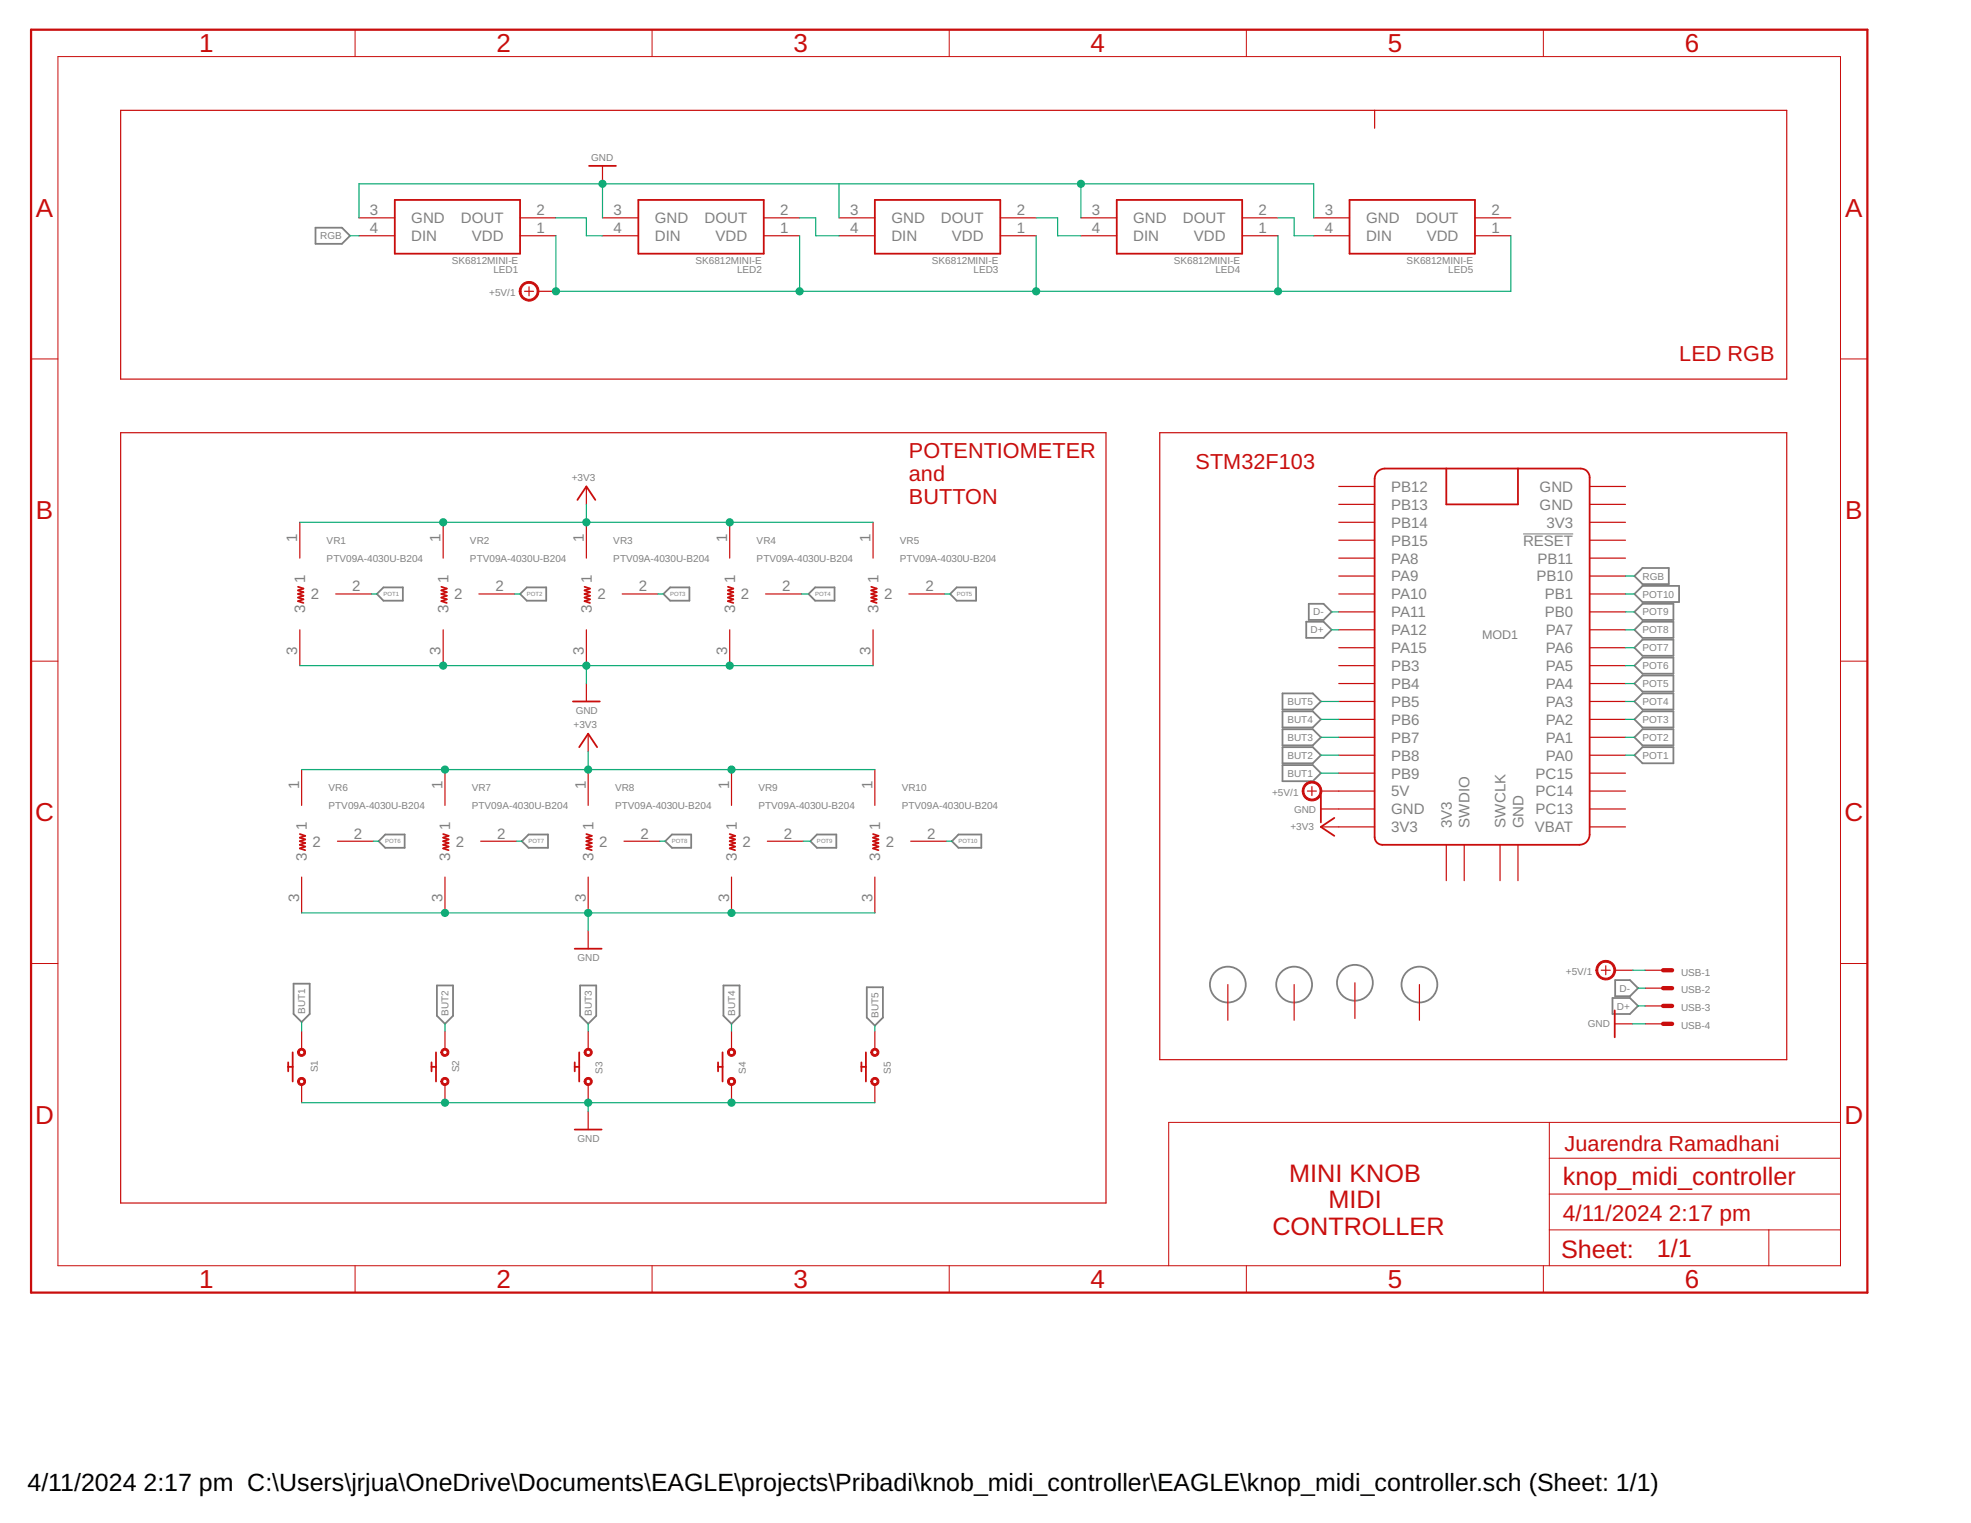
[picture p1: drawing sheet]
<svg xmlns="http://www.w3.org/2000/svg" width="279mm" height="216mm" viewBox="0 0 279 216" stroke-linecap="round" stroke-linejoin="round" font-family="sans-serif">
<g fill="none" stroke="#808080" stroke-width=".25">
<path d="M44.7 32.3h3.8l1.1 1.1-1.1 1.2h-3.8zM53.4 84.2l1-.9h2.7v1.9h-2.7zM73.7 84.2l1-.9h2.7v1.9h-2.7zM94 84.2l1-.9h2.7v1.9h-2.7zM115.5 83.3h2.8v1.9h-2.8l-.9-1zM135.6 83.3h2.8v1.9h-2.8l-.9-1zM181.8 98.3h4.3l1.1 1.1-1.1 1.2h-4.3zM185.2 88.1h2.4l1.2 1.2-1.2 1.1h-2.4zM185.5 85.6h2.1l1.2 1.1-1.2 1.2h-2.1zM231.7 99.4l1.1-1.1h4.4v2.3h-4.4zM232.8 85.6h4.4v2.3h-4.4l-1.1-1.2zM232.8 88.1h4.4v2.3h-4.4l-1.1-1.1z"/>
<path d="M232.8 90.7h4.4v2.3h-4.4l-1.1-1.2zM232.8 93.2h4.4v2.3h-4.4l-1.1-1.1zM232.8 95.8h4.4v2.2h-4.4l-1.1-1.1zM232.8 80.5h3.8v2.3h-3.8l-1.1-1.1zM232.8 83.1h5.2v2.2h-5.2l-1.1-1.1zM54.6 118.3h2.8v1.9h-2.8l-.9-.9zM74.9 118.3h2.8v1.9h-2.8l-.9-.9zM95.2 118.3h2.8v1.9h-2.8l-.9-.9zM115.8 118.3h2.8v1.9h-2.8l-.9-.9zM135.9 118.3h3.2v1.9h-3.2l-1-.9zM181.8 105.9h4.3l1.1 1.2-1.1 1.1h-4.3zM181.8 103.4h4.3l1.1 1.1-1.1 1.2h-4.3z"/>
<path d="M181.8 100.8h4.3l1.1 1.2-1.1 1.1h-4.3zM181.8 108.5h4.3l1.1 1.1-1.1 1.1h-4.3zM231.7 107.1l1.1-1.2h4.4v2.3h-4.4zM231.7 102l1.1-1.2h4.4v2.3h-4.4zM231.7 104.5l1.1-1.1h4.4v2.3h-4.4zM41.6 139.4h2.3v4.3l-1.1 1.2-1.2-1.2zM61.9 139.7h2.3v4.3l-1.1 1.1-1.2-1.1zM82.2 139.7h2.3v4.3l-1.1 1.1-1.2-1.1zM102.6 139.7h2.2v4.3l-1.1 1.1-1.1-1.1zM122.9 140h2.3v4.3l-1.2 1.1-1.1-1.1zM229 138.9h2.1l1.1 1.2-1.1 1.1h-2.1zM228.6 141.5h2.5l1.1 1.1-1.1 1.1h-2.5z"/>
<circle cx="174.1" cy="139.6" r="2.54"/>
<circle cx="183.5" cy="139.6" r="2.54"/>
<circle cx="192.1" cy="139.3" r="2.54"/>
<circle cx="201.2" cy="139.6" r="2.54"/>
</g>
<path d="M215.9 75.7h7.1" fill="none" stroke="#808080" stroke-width=".15"/>
<g fill="none" stroke="#c90d0c" stroke-width=".17">
<path d="M17.1 15.6h236.2v38.1h-236.2zM194.9 15.6v2.6M50.9 33.4h5.1M50.9 30.9h5.1M73.7 33.4h5.1M73.7 30.9h5.1M85.4 33.4h5.1M85.4 30.9h5.1M85.4 23.5v2.6M108.3 33.4h5M108.3 30.9h5M118.9 33.4h5.1"/>
<path d="M118.9 30.9h5.1M141.8 33.4h5.1M141.8 30.9h5.1M153.2 33.4h5.1M153.2 30.9h5.1M176.1 33.4h5.1M176.1 30.9h5.1M186.2 33.4h5.1M186.2 30.9h5.1M209.1 33.4h5.1M209.1 30.9h5.1M74.4 41.3h1.2"/>
<path d="M75 40.7v1.2M76.3 41.3h2.5M17.1 61.3h139.7v109.2h-139.7zM42.5 74v5.1M62.8 74v5.1M83.1 69v2.5M83.1 74v5.1M103.4 74v5.1M123.8 74v5.1M164.4 61.3h88.9v88.9h-88.9zM189.8 69h5.1M189.8 71.5h5.1"/>
<path d="M189.8 74h5.1M189.8 76.6h5.1M189.8 79.1h5.1M225.3 69h5.1M225.3 71.5h5.1M225.3 74h5.1M225.3 76.6h5.1M225.3 79.1h5.1M42.5 89.3v5.1M47.6 84.2h5.1M62.8 89.3v5.1M67.9 84.2h5.1"/>
<path d="M83.1 89.3v5.1M83.1 96.9v2.5M88.2 84.2h5.1M103.4 89.3v5.1M108.5 84.2h5.1M123.8 89.3v5.1M128.8 84.2h5.1M189.8 84.2h5.1M189.8 81.7h5.1M189.8 86.7h5.1M189.8 89.3h5.1M189.8 91.8h5.1"/>
<path d="M189.8 94.4h5.1M189.8 96.9h5.1M189.8 99.4h5.1M225.3 84.2h5.1M225.3 81.7h5.1M225.3 86.7h5.1M225.3 89.3h5.1M225.3 91.8h5.1M225.3 94.4h5.1M225.3 96.9h5.1M225.3 99.4h5.1M42.8 109.1v5.1"/>
<path d="M47.8 119.3h5.1M63.1 109.1v5.1M68.1 119.3h5.1M83.4 104v2.6M83.4 109.1v5.1M88.5 119.3h5M103.7 109.1v5.1M108.8 119.3h5.1M124 109.1v5.1M129.1 119.3h5.1M185.3 112.1h1.3M186 111.5v1.3"/>
<path d="M187.2 112.1h7.7M187.2 114.7h7.7M187.2 117.2h7.7M189.8 102h5.1M189.8 104.5h5.1M189.8 107.1h5.1M189.8 109.6h5.1M205 119.8v5M207.6 119.8v5M212.6 119.8v5M215.2 119.8v5M225.3 102h5.1"/>
<path d="M225.3 104.5h5.1M225.3 107.1h5.1M225.3 109.6h5.1M225.3 112.1h5.1M225.3 114.7h5.1M225.3 117.2h5.1M42.8 124.3v5.1M63.1 124.3v5.1M83.4 124.3v5.1M83.4 132v2.5M103.7 124.3v5.1M124 124.3v5.1"/>
<path d="M174.1 139.6v5M183.5 139.6v5M192.1 139.3v5.1M201.2 139.6v5M227 137.5h1.3M227.6 136.9v1.3M228.9 137.5h2.5M233.2 137.5h2.6M42.8 146.2v2.5M42.8 153.8v2.5M63.1 146.2v2.5M63.1 153.8v2.5"/>
<path d="M83.4 146.2v2.5M83.4 153.8v2.5M83.4 157.6v2.5M103.7 146.2v2.5M103.7 153.8v2.5M124 146.2v2.5M124 153.8v2.5M228.9 145.1h2.5M233.2 140.1h2.6M233.2 142.6h2.6M233.2 145.1h2.6"/>
</g>
<g fill="none" stroke="#c90d0c" stroke-width=".14">
<path d="M8.2 8h252.7v171.4h-252.7zM50.3 4.2v3.8M92.4 4.2v3.8M134.6 4.2v3.8M176.7 4.2v3.8M218.8 4.2v3.8M4.4 50.9h3.8M260.9 50.9h3.8M4.4 93.7h3.8M260.9 93.7h3.8M4.4 136.6h3.8M260.9 136.6h3.8"/>
<path d="M219.6 159.1v20.3M260.9 159.1h-95.2v20.3M50.3 179.4v3.8M92.4 179.4v3.8M134.6 179.4v3.8M176.7 179.4v3.8M218.8 179.4v3.8M219.6 174.3h41.3M219.6 169.3h41.3M219.6 164.2h41.3M250.7 174.3v5.1"/>
</g>
<path d="M4.4 4.2h260.3v179h-260.3z" fill="none" stroke="#c90d0c" stroke-width=".32"/>
<g fill="none" stroke="#c90d0c" stroke-width=".25">
<path d="M56 28.3h17.7v7.7h-17.7zM83.5 23.5h3.8M90.5 28.3h17.8v7.7h-17.8zM124 28.3h17.8v7.7h-17.8zM158.3 28.3h17.8v7.7h-17.8zM191.3 28.3h17.8v7.7h-17.8zM81.9 70.9l1.2-1.9 1.3 1.9M195.2 67a1.49 1.49 0 0 1 1.1-.6h27.8a1.25 1.25 0 0 1 1.2 1.3v50.6a1.46 1.46 0 0 1-1.4 1.5h-28a1.08 1.08 0 0 1-1-1.1v-50.8zM205 66.4v5.1h10.2v-5.1M42.2 83.2l.8 .2-.8 .3 .8 .2-.8 .3 .8 .3-.8 .2 .8 .3-.8 .2 .8 .3M62.6 83.2l.7 .2-.7 .3 .7 .2-.7 .3 .7 .3-.7 .2 .7 .3-.7 .2 .7 .3M81.2 99.4h3.8"/>
<path d="M82.9 83.2l.7 .2-.7 .3 .7 .2-.7 .3 .7 .3-.7 .2 .7 .3-.7 .2 .7 .3M103.2 83.2l.7 .2-.7 .3 .7 .2-.7 .3 .7 .3-.7 .2 .7 .3-.7 .2 .7 .3M123.5 83.2l.8 .2-.8 .3 .8 .2-.8 .3 .8 .3-.8 .2 .8 .3-.8 .2 .8 .3M42.5 118.2l.8 .3-.8 .2 .8 .3-.8 .3 .8 .2-.8 .3 .8 .2-.8 .3 .8 .2M62.8 118.2l.8 .3-.8 .2 .8 .3-.8 .3 .8 .2-.8 .3 .8 .2-.8 .3 .8 .2M82.1 105.9l1.3-1.9 1.2 1.9M83.1 118.2l.8 .3-.8 .2 .8 .3-.8 .3 .8 .2-.8 .3 .8 .2-.8 .3 .8 .2M103.4 118.2l.8 .3-.8 .2 .8 .3-.8 .3 .8 .2-.8 .3 .8 .2-.8 .3 .8 .2M123.8 118.2l.7 .3-.7 .2 .7 .3-.7 .3 .7 .2-.7 .3 .7 .2-.7 .3 .7 .2M187.2 112.8v3.8M189.1 116l-1.9 1.2 1.9 1.3M81.5 134.5h3.8"/>
<path d="M40.9 151.2h.6M40.9 150.6v1.3M41.5 149.2v4.1M61.2 151.2h.6M61.2 150.6v1.3M61.8 149.2v4.1M81.5 151.2h.6M81.5 150.6v1.3M82.1 149.2v4.1M101.8 151.2h.6M101.8 150.6v1.3M102.4 149.2v4.1"/>
<path d="M122.1 151.2h.6M122.1 150.6v1.3M122.7 149.2v4.1M228.9 143.2v3.8M81.5 160.1h3.8"/>
</g>
<g fill="#c90d0c" stroke="#c90d0c" stroke-width=".14">
<path d="M42.4 152.9a.58 .58 0 0 1 .9 .1 .58 .58 0 0 1-.4 .9 .58 .58 0 0 1-.7-.6h.2a.33 .33 0 0 1 .4-.3 .33 .33 0 0 1 .2 .5 .33 .33 0 0 1-.5-.1l-.1-.1h-.2z" fill-rule="evenodd"/>
<path d="M42.4 148.8a.58 .58 0 0 1 .9 .1 .58 .58 0 0 1-.4 .8 .58 .58 0 0 1-.7-.5h.2a.33 .33 0 0 1 .4-.4 .33 .33 0 0 1 .2 .5 .33 .33 0 0 1-.5 0l-.1-.1h-.2z" fill-rule="evenodd"/>
<path d="M62.7 152.9a.58 .58 0 0 1 .9 .1 .58 .58 0 0 1-.4 .9 .58 .58 0 0 1-.7-.6h.2a.32 .32 0 0 1 .4-.3 .32 .32 0 0 1 .2 .5 .32 .32 0 0 1-.5-.1l-.1-.1h-.2z" fill-rule="evenodd"/>
<path d="M62.7 148.8a.58 .58 0 0 1 .9 .1 .58 .58 0 0 1-.4 .8 .58 .58 0 0 1-.7-.5h.2a.32 .32 0 0 1 .4-.4 .32 .32 0 0 1 .2 .5 .32 .32 0 0 1-.5 0l-.1-.1h-.2z" fill-rule="evenodd"/>
<path d="M83 152.9a.58 .58 0 0 1 .9 .1 .58 .58 0 0 1-.4 .9 .58 .58 0 0 1-.7-.6h.3a.32 .32 0 0 1 .4-.3 .32 .32 0 0 1 .1 .6 .32 .32 0 0 1-.5-.2v-.1h-.3z" fill-rule="evenodd"/>
<path d="M83 148.8a.58 .58 0 0 1 .9 .1 .58 .58 0 0 1-.4 .8 .58 .58 0 0 1-.7-.5h.3a.32 .32 0 0 1 .4-.3 .32 .32 0 0 1 .1 .5 .32 .32 0 0 1-.5-.1v-.1h-.3z" fill-rule="evenodd"/>
<path d="M103.3 152.9a.58 .58 0 0 1 .9 .1 .58 .58 0 0 1-.4 .9 .58 .58 0 0 1-.7-.6h.3a.32 .32 0 0 1 .4-.3 .32 .32 0 0 1 .1 .6 .32 .32 0 0 1-.5-.2v-.1h-.3z" fill-rule="evenodd"/>
<path d="M103.3 148.8a.58 .58 0 0 1 .9 .1 .58 .58 0 0 1-.4 .8 .58 .58 0 0 1-.7-.5h.3a.32 .32 0 0 1 .4-.3 .32 .32 0 0 1 .1 .5 .32 .32 0 0 1-.5-.1v-.1h-.3z" fill-rule="evenodd"/>
<path d="M123.6 152.9a.58 .58 0 0 1 .9 .1 .58 .58 0 0 1-.3 .9 .58 .58 0 0 1-.8-.6h.3a.32 .32 0 0 1 .5-.3 .32 .32 0 0 1 0 .6 .32 .32 0 0 1-.5-.2v-.1h-.3z" fill-rule="evenodd"/>
<path d="M123.6 148.8a.58 .58 0 0 1 .9 .1 .58 .58 0 0 1-.3 .8 .58 .58 0 0 1-.8-.5h.3a.32 .32 0 0 1 .5-.3 .32 .32 0 0 1 0 .5 .32 .32 0 0 1-.5-.1v-.1h-.3z" fill-rule="evenodd"/>
<path d="M185 111.2a1.4 1.4 0 0 1 2.2 .2 1.4 1.4 0 0 1-.8 2.1 1.4 1.4 0 0 1-1.8-1.4h.2a1.15 1.15 0 0 1 1.6-1 1.15 1.15 0 0 1 .3 1.9 1.15 1.15 0 0 1-1.8-.6l-.1-.3h-.2v-.3z" fill-rule="evenodd"/>
<path d="M226.6 136.6a1.4 1.4 0 0 1 2.2 .2 1.4 1.4 0 0 1-.8 2.1 1.4 1.4 0 0 1-1.8-1.4h.3a1.15 1.15 0 0 1 1.6-1 1.15 1.15 0 0 1 .3 1.9 1.15 1.15 0 0 1-1.9-.6v-.3h-.3l.1-.3z" fill-rule="evenodd"/>
<path d="M74 40.3a1.4 1.4 0 0 1 2.2 .3 1.4 1.4 0 0 1-.8 2.1 1.4 1.4 0 0 1-1.8-1.4h.3a1.15 1.15 0 0 1 1.6-1.1 1.15 1.15 0 0 1 .2 1.9 1.15 1.15 0 0 1-1.8-.5v-.3h-.3v-.4z" fill-rule="evenodd"/>
</g>
<path d="M235.8 137.5h1.2M235.8 140.1h1.2M235.8 142.6h1.2M235.8 145.1h1.2" fill="none" stroke="#c90d0c" stroke-width=".61"/>
<g fill="none" stroke="#0dab76" stroke-width=".17">
<path d="M49.6 33.4h1.3M50.9 30.9v-4.8h135.3v4.8M78.8 30.9h4.3v2.5h2.3M78.8 33.4v7.9h135.4v-7.9M85.4 26.1v4.8M113.3 30.9h2.3v2.5h3.3M113.3 33.4v7.9M118.9 26.1v4.8M146.9 30.9h3v2.5h3.3M146.9 33.4v7.9M153.2 26.1v4.8M181.2 30.9h2.3v2.5h2.7"/>
<path d="M181.2 33.4v7.9M42.5 74h81.3M83.1 71.5v2.5M42.5 94.4h81.3M52.7 84.2h.7M73 84.2h.7M83.1 94.4v2.5M93.3 84.2h.7M113.6 84.2h1M133.9 84.2h.8M187.2 99.4h2.6M188.8 89.3h1"/>
<path d="M188.8 86.7h1M230.4 94.4h1.3M230.4 84.2h1.3M230.4 99.4h1.3M230.4 96.9h1.3M230.4 81.7h1.3M230.4 91.8h1.3M230.4 89.3h1.3M230.4 86.7h1.3M42.8 109.1h81.2M52.9 119.3h.8M73.2 119.3h.8"/>
<path d="M83.4 106.6v2.5M93.5 119.3h.8M113.9 119.3h1M134.2 119.3h.7M187.2 107.1h2.6M187.2 104.5h2.6M187.2 102h2.6M187.2 109.6h2.6M230.4 107.1h1.3M230.4 104.5h1.3M230.4 102h1.3M42.8 129.4h81.2"/>
<path d="M83.4 129.4v2.6M231.4 137.5h1.8M42.8 156.3h81.2M42.8 144.9v1.3M63.1 145.1v1.1M83.4 145.1v1.1M83.4 156.3v1.3M103.7 145.1v1.1M124 145.4v.8M231.4 145.1h1.8M232.2 140.1h1M232.2 142.6h1"/>
</g>
<g fill="#0dab76" stroke="#0dab76" stroke-width=".14">
<circle cx="62.8" cy="94.4" r=".51"/>
<circle cx="83.1" cy="94.4" r=".51"/>
<circle cx="103.4" cy="94.4" r=".51"/>
<circle cx="63.1" cy="129.4" r=".51"/>
<circle cx="83.4" cy="129.4" r=".51"/>
<circle cx="103.7" cy="129.4" r=".51"/>
<circle cx="63.1" cy="156.3" r=".51"/>
<circle cx="83.4" cy="156.3" r=".51"/>
<circle cx="103.7" cy="156.3" r=".51"/>
<circle cx="85.4" cy="26.1" r=".51"/>
<circle cx="153.2" cy="26.1" r=".51"/>
<circle cx="103.4" cy="74" r=".51"/>
<circle cx="83.1" cy="74" r=".51"/>
<circle cx="62.8" cy="74" r=".51"/>
<circle cx="103.7" cy="109.1" r=".51"/>
<circle cx="83.4" cy="109.1" r=".51"/>
<circle cx="63.1" cy="109.1" r=".51"/>
<circle cx="113.3" cy="41.3" r=".51"/>
<circle cx="146.9" cy="41.3" r=".51"/>
<circle cx="181.2" cy="41.3" r=".51"/>
<circle cx="78.8" cy="41.3" r=".51"/>
</g>
<g font-size="3.7" fill="#c90d0c">
<text x="28.3" y="7.4">1</text>
<text x="70.4" y="7.4">2</text>
<text x="112.5" y="7.4">3</text>
<text x="154.6" y="7.4">4</text>
<text x="196.7" y="7.4">5</text>
<text x="238.8" y="7.4">6</text>
<text x="5.1" y="30.7">A</text>
<text x="261.6" y="30.7">A</text>
<text x="5.1" y="73.6">B</text>
<text x="261.6" y="73.6">B</text>
<text x="5" y="116.4">C</text>
<text x="261.5" y="116.4">C</text>
<text x="5" y="159.3">D</text>
<text x="261.5" y="159.3">D</text>
<text x="28.3" y="182.6">1</text>
<text x="70.4" y="182.6">2</text>
<text x="112.5" y="182.6">3</text>
<text x="154.6" y="182.6">4</text>
<text x="196.7" y="182.6">5</text>
<text x="238.8" y="182.6">6</text>
</g>
<g font-size="3.6" fill="#c90d0c">
<text x="182.7" y="167.5">MINI KNOB</text>
<text x="188.3" y="171.3">MIDI</text>
<text x="221.5" y="168">knop_midi_controller</text>
<text x="180.4" y="175.1">CONTROLLER</text>
<text x="221.3" y="178.3">Sheet:</text>
<text x="234.9" y="178.2">1/1</text>
</g>
<g font-size="3.5">
<text x="3.9" y="211.4">4/11/2024</text>
<text x="20.3" y="211.4">2:17 pm C:\Users\jrjua\OneDrive\Documents\EAGLE\projects\Pribadi\knob_midi_controller\EAGLE\knop_midi_controller.sch (Sheet: 1/1)</text>
</g>
<g font-size="3.2" fill="#c90d0c">
<text x="221.5" y="173.1">4/11/2024</text>
<text x="236.6" y="173.1">2:17 pm</text>
</g>
<g font-size="3.1" fill="#c90d0c">
<text x="238" y="51.2">LED RGB</text>
<text x="128.8" y="64.9">POTENTIOMETER</text>
<text x="128.8" y="68.2">and</text>
<text x="128.8" y="71.5">BUTTON</text>
<text x="169.5" y="66.4">STM32F103</text>
<text x="221.8" y="163.2">Juarendra Ramadhani</text>
</g>
<g font-size="2.1" fill="#808080">
<text x="52.4" y="30.5">3</text>
<text x="52.4" y="33.1">4</text>
<text x="58.3" y="31.6">GND</text>
<text x="58.3" y="34.2">DIN</text>
<text x="65.3" y="31.6">DOUT</text>
<text x="66.9" y="34.2">VDD</text>
<text x="76.1" y="33.1">1</text>
<text x="76.1" y="30.5">2</text>
<text x="87" y="30.5">3</text>
<text x="87" y="33.1">4</text>
<text x="92.8" y="31.6">GND</text>
<text x="92.8" y="34.2">DIN</text>
<text x="99.9" y="31.6">DOUT</text>
<text x="101.4" y="34.2">VDD</text>
<text x="110.6" y="33.1">1</text>
<text x="110.6" y="30.5">2</text>
<text x="120.5" y="30.5">3</text>
<text x="120.5" y="33.1">4</text>
<text x="126.4" y="31.6">GND</text>
<text x="126.4" y="34.2">DIN</text>
<text x="133.4" y="31.6">DOUT</text>
<text x="134.9" y="34.2">VDD</text>
<text x="144.1" y="33.1">1</text>
<text x="144.1" y="30.5">2</text>
<text x="154.8" y="30.5">3</text>
<text x="154.8" y="33.1">4</text>
<text x="160.6" y="31.6">GND</text>
<text x="160.6" y="34.2">DIN</text>
<text x="167.7" y="31.6">DOUT</text>
<text x="169.2" y="34.2">VDD</text>
<text x="178.4" y="33.1">1</text>
<text x="178.4" y="30.5">2</text>
<text x="187.8" y="30.5">3</text>
<text x="187.8" y="33.1">4</text>
<text x="193.7" y="31.6">GND</text>
<text x="193.7" y="34.2">DIN</text>
<text x="200.7" y="31.6">DOUT</text>
<text x="202.2" y="34.2">VDD</text>
<text x="211.4" y="33.1">1</text>
<text x="211.4" y="30.5">2</text>
<text x="197.2" y="69.7">PB12</text>
<text x="218.2" y="69.7">GND</text>
<text x="42.1" y="76.8" transform="rotate(-90 42.1 76.8)">1</text>
<text x="62.5" y="76.8" transform="rotate(-90 62.5 76.8)">1</text>
<text x="82.8" y="76.8" transform="rotate(-90 82.8 76.8)">1</text>
<text x="103.1" y="76.8" transform="rotate(-90 103.1 76.8)">1</text>
<text x="123.4" y="76.8" transform="rotate(-90 123.4 76.8)">1</text>
<text x="197.2" y="72.3">PB13</text>
<text x="197.2" y="74.8">PB14</text>
<text x="197.2" y="77.3">PB15</text>
<text x="215.9" y="77.3">RESET</text>
<text x="218.2" y="72.3">GND</text>
<text x="219.2" y="74.8">3V3</text>
<text x="43.3" y="82.6" transform="rotate(-90 43.3 82.6)">1</text>
<text x="49.9" y="83.8">2</text>
<text x="63.6" y="82.6" transform="rotate(-90 63.6 82.6)">1</text>
<text x="70.2" y="83.8">2</text>
<text x="83.9" y="82.6" transform="rotate(-90 83.9 82.6)">1</text>
<text x="90.5" y="83.8">2</text>
<text x="104.2" y="82.6" transform="rotate(-90 104.2 82.6)">1</text>
<text x="110.9" y="83.8">2</text>
<text x="124.5" y="82.6" transform="rotate(-90 124.5 82.6)">1</text>
<text x="131.2" y="83.8">2</text>
<text x="197.2" y="79.9">PA8</text>
<text x="197.2" y="82.4">PA9</text>
<text x="217.8" y="82.4">PB10</text>
<text x="217.9" y="79.9">PB11</text>
<text x="43.3" y="86.9" transform="rotate(-90 43.3 86.9)">3</text>
<text x="44.1" y="85">2</text>
<text x="63.6" y="86.9" transform="rotate(-90 63.6 86.9)">3</text>
<text x="64.4" y="85">2</text>
<text x="83.9" y="86.9" transform="rotate(-90 83.9 86.9)">3</text>
<text x="84.7" y="85">2</text>
<text x="104.2" y="86.9" transform="rotate(-90 104.2 86.9)">3</text>
<text x="105" y="85">2</text>
<text x="124.5" y="86.9" transform="rotate(-90 124.5 86.9)">3</text>
<text x="125.3" y="85">2</text>
<text x="197.2" y="85">PA10</text>
<text x="197.2" y="87.5">PA11</text>
<text x="219" y="85">PB1</text>
<text x="219" y="87.5">PB0</text>
<text x="42.1" y="92.8" transform="rotate(-90 42.1 92.8)">3</text>
<text x="62.5" y="92.8" transform="rotate(-90 62.5 92.8)">3</text>
<text x="82.8" y="92.8" transform="rotate(-90 82.8 92.8)">3</text>
<text x="103.1" y="92.8" transform="rotate(-90 103.1 92.8)">3</text>
<text x="123.4" y="92.8" transform="rotate(-90 123.4 92.8)">3</text>
<text x="197.2" y="90">PA12</text>
<text x="197.2" y="92.6">PA15</text>
<text x="197.2" y="95.1">PB3</text>
<text x="219.1" y="90">PA7</text>
<text x="219.1" y="92.6">PA6</text>
<text x="219.1" y="95.1">PA5</text>
<text x="197.2" y="97.7">PB4</text>
<text x="197.2" y="100.2">PB5</text>
<text x="219.1" y="97.7">PA4</text>
<text x="219.1" y="100.2">PA3</text>
<text x="197.2" y="102.7">PB6</text>
<text x="197.2" y="105.3">PB7</text>
<text x="197.2" y="107.8">PB8</text>
<text x="219.1" y="102.7">PA2</text>
<text x="219.1" y="105.3">PA1</text>
<text x="219.1" y="107.8">PA0</text>
<text x="42.4" y="111.8" transform="rotate(-90 42.4 111.8)">1</text>
<text x="62.7" y="111.8" transform="rotate(-90 62.7 111.8)">1</text>
<text x="83" y="111.8" transform="rotate(-90 83 111.8)">1</text>
<text x="103.3" y="111.8" transform="rotate(-90 103.3 111.8)">1</text>
<text x="123.7" y="111.8" transform="rotate(-90 123.7 111.8)">1</text>
<text x="197.2" y="110.4">PB9</text>
<text x="197.2" y="112.9">5V</text>
<text x="217.7" y="110.4">PC15</text>
<text x="217.7" y="112.9">PC14</text>
<text x="43.5" y="117.7" transform="rotate(-90 43.5 117.7)">1</text>
<text x="50.2" y="118.9">2</text>
<text x="63.8" y="117.7" transform="rotate(-90 63.8 117.7)">1</text>
<text x="70.5" y="118.9">2</text>
<text x="84.1" y="117.7" transform="rotate(-90 84.1 117.7)">1</text>
<text x="90.8" y="118.9">2</text>
<text x="104.5" y="117.7" transform="rotate(-90 104.5 117.7)">1</text>
<text x="111.1" y="118.9">2</text>
<text x="124.8" y="117.7" transform="rotate(-90 124.8 117.7)">1</text>
<text x="131.4" y="118.9">2</text>
<text x="197.2" y="115.4">GND</text>
<text x="197.2" y="118">3V3</text>
<text x="205.8" y="117.4" transform="rotate(-90 205.8 117.4)">3V3</text>
<text x="208.3" y="117.4" transform="rotate(-90 208.3 117.4)">SWDIO</text>
<text x="213.4" y="117.4" transform="rotate(-90 213.4 117.4)">SWCLK</text>
<text x="215.9" y="117.4" transform="rotate(-90 215.9 117.4)">GND</text>
<text x="217.6" y="118">VBAT</text>
<text x="217.7" y="115.4">PC13</text>
<text x="43.5" y="122" transform="rotate(-90 43.5 122)">3</text>
<text x="44.3" y="120">2</text>
<text x="63.8" y="122" transform="rotate(-90 63.8 122)">3</text>
<text x="64.6" y="120">2</text>
<text x="84.1" y="122" transform="rotate(-90 84.1 122)">3</text>
<text x="84.9" y="120">2</text>
<text x="104.5" y="122" transform="rotate(-90 104.5 122)">3</text>
<text x="105.3" y="120">2</text>
<text x="124.8" y="122" transform="rotate(-90 124.8 122)">3</text>
<text x="125.6" y="120">2</text>
<text x="42.4" y="127.8" transform="rotate(-90 42.4 127.8)">3</text>
<text x="62.7" y="127.8" transform="rotate(-90 62.7 127.8)">3</text>
<text x="83" y="127.8" transform="rotate(-90 83 127.8)">3</text>
<text x="103.3" y="127.8" transform="rotate(-90 103.3 127.8)">3</text>
<text x="123.7" y="127.8" transform="rotate(-90 123.7 127.8)">3</text>
</g>
<text font-size="1.8" fill="#808080" x="210.1" y="90.6">MOD1</text>
<g font-size="1.4" fill="#808080">
<text x="83.8" y="22.8">GND</text>
<text x="45.4" y="33.9">RGB</text>
<text x="64" y="37.5">SK6812MINI-E</text>
<text x="69.4" y="41.9">+5V/1</text>
<text x="69.9" y="38.8">LED1</text>
<text x="98.6" y="37.5">SK6812MINI-E</text>
<text x="104.5" y="38.8">LED2</text>
<text x="132.1" y="37.5">SK6812MINI-E</text>
<text x="138" y="38.8">LED3</text>
<text x="166.4" y="37.5">SK6812MINI-E</text>
<text x="172.3" y="38.8">LED4</text>
<text x="199.4" y="37.5">SK6812MINI-E</text>
<text x="205.3" y="38.8">LED5</text>
<text x="81.1" y="68.2">+3V3</text>
<text x="46.3" y="77.1">VR1</text>
<text x="66.6" y="77.1">VR2</text>
<text x="86.9" y="77.1">VR3</text>
<text x="107.3" y="77.1">VR4</text>
<text x="127.6" y="77.1">VR5</text>
<text x="46.3" y="79.6">PTV09A-4030U-B204</text>
<text x="66.6" y="79.6">PTV09A-4030U-B204</text>
<text x="86.9" y="79.6">PTV09A-4030U-B204</text>
<text x="107.3" y="79.6">PTV09A-4030U-B204</text>
<text x="127.6" y="79.6">PTV09A-4030U-B204</text>
<text x="232.8" y="82.2">RGB</text>
<text x="185.8" y="89.8">D+</text>
<text x="186.1" y="87.3">D-</text>
<text x="232.8" y="89.8">POT8</text>
<text x="232.8" y="87.3">POT9</text>
<text x="232.8" y="84.7">POT10</text>
<text x="232.8" y="94.9">POT6</text>
<text x="232.8" y="92.3">POT7</text>
<text x="81.6" y="101.2">GND</text>
<text x="182.5" y="99.9">BUT5</text>
<text x="232.8" y="99.9">POT4</text>
<text x="232.8" y="97.4">POT5</text>
<text x="81.3" y="103.3">+3V3</text>
<text x="182.5" y="107.6">BUT2</text>
<text x="182.5" y="105">BUT3</text>
<text x="182.5" y="102.5">BUT4</text>
<text x="232.8" y="107.6">POT1</text>
<text x="232.8" y="105">POT2</text>
<text x="232.8" y="102.5">POT3</text>
<text x="46.6" y="112.1">VR6</text>
<text x="66.9" y="112.1">VR7</text>
<text x="87.2" y="112.1">VR8</text>
<text x="107.5" y="112.1">VR9</text>
<text x="127.8" y="112.1">VR10</text>
<text x="180.3" y="112.8">+5V/1</text>
<text x="182.5" y="110.1">BUT1</text>
<text x="46.6" y="114.7">PTV09A-4030U-B204</text>
<text x="66.9" y="114.7">PTV09A-4030U-B204</text>
<text x="87.2" y="114.7">PTV09A-4030U-B204</text>
<text x="107.5" y="114.7">PTV09A-4030U-B204</text>
<text x="127.8" y="114.7">PTV09A-4030U-B204</text>
<text x="182.9" y="117.7">+3V3</text>
<text x="183.4" y="115.2">GND</text>
<text x="81.9" y="136.3">GND</text>
<text x="43.3" y="143.8" transform="rotate(-90 43.3 143.8)">BUT1</text>
<text x="222" y="138.2">+5V/1</text>
<text x="229.2" y="143.1">D+</text>
<text x="229.6" y="140.6">D-</text>
<text x="238.3" y="138.3">USB-1</text>
<text x="238.3" y="140.8">USB-2</text>
<text x="238.3" y="143.4">USB-3</text>
<text x="63.6" y="144" transform="rotate(-90 63.6 144)">BUT2</text>
<text x="83.9" y="144" transform="rotate(-90 83.9 144)">BUT3</text>
<text x="104.2" y="144" transform="rotate(-90 104.2 144)">BUT4</text>
<text x="124.5" y="144.3" transform="rotate(-90 124.5 144.3)">BUT5</text>
<text x="225.1" y="145.7">GND</text>
<text x="238.3" y="145.9">USB-4</text>
<text x="45" y="152" transform="rotate(-90 45 152)">S1</text>
<text x="65.1" y="152" transform="rotate(-90 65.1 152)">S2</text>
<text x="85.4" y="152.3" transform="rotate(-90 85.4 152.3)">S3</text>
<text x="105.7" y="152.3" transform="rotate(-90 105.7 152.3)">S4</text>
<text x="126.3" y="152.3" transform="rotate(-90 126.3 152.3)">S5</text>
<text x="81.9" y="161.9">GND</text>
</g>
<g font-size=".8" fill="#808080">
<text x="54.4" y="84.5">POT1</text>
<text x="74.7" y="84.5">POT2</text>
<text x="95" y="84.5">POT3</text>
<text x="115.6" y="84.5">POT4</text>
<text x="135.6" y="84.5">POT5</text>
<text x="54.6" y="119.6">POT6</text>
<text x="74.9" y="119.6">POT7</text>
<text x="95.2" y="119.6">POT8</text>
<text x="115.8" y="119.6">POT9</text>
<text x="135.9" y="119.6">POT10</text>
</g>
</svg>
